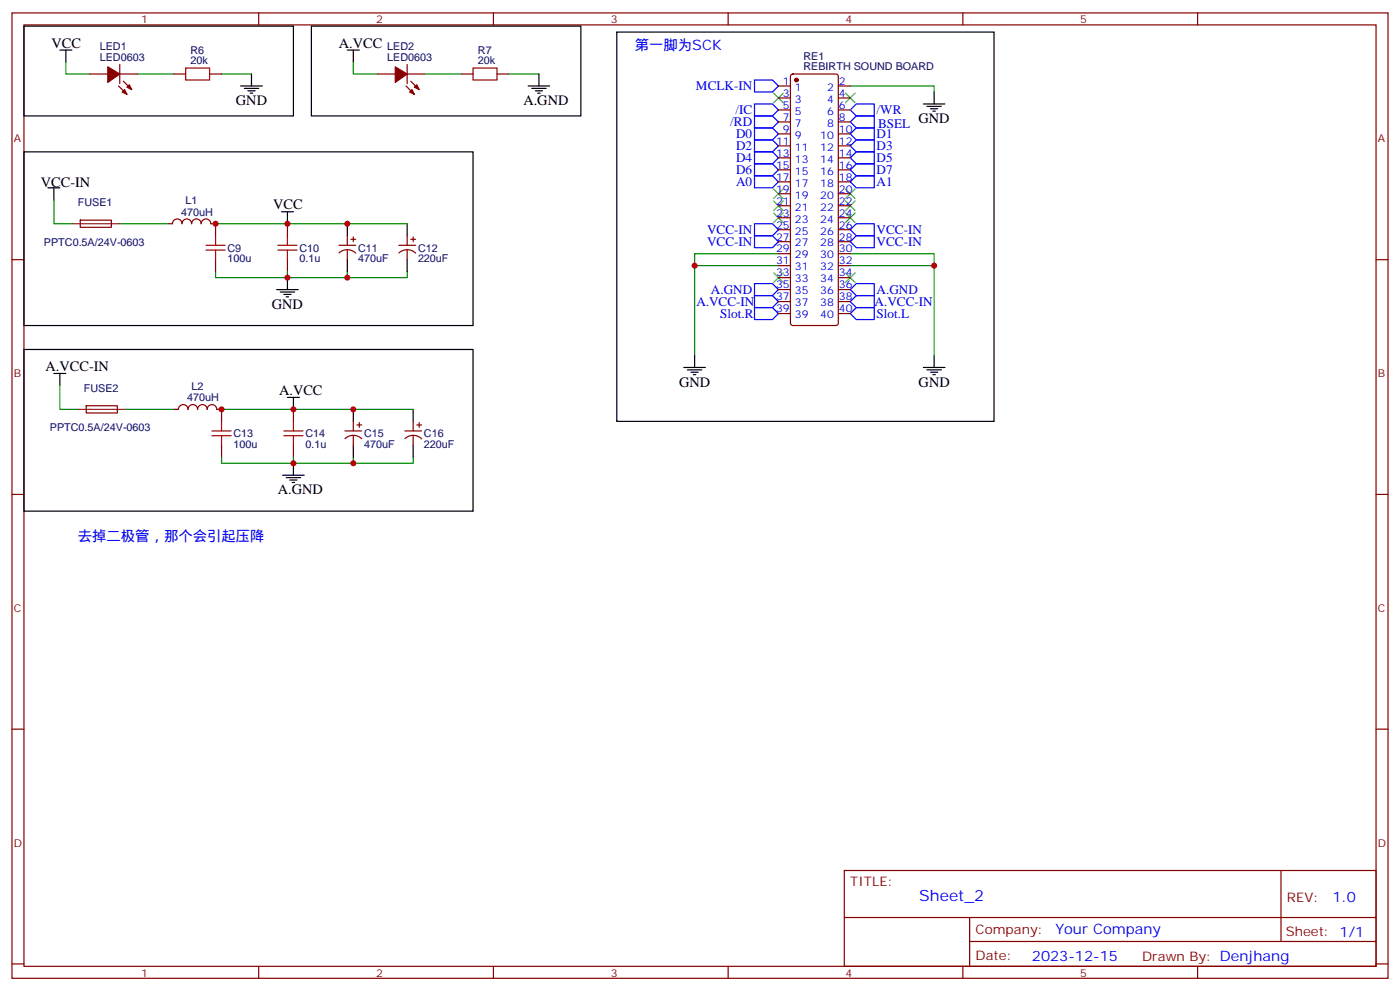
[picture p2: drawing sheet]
<svg xmlns="http://www.w3.org/2000/svg" width="412mm" height="292mm" viewBox="0 0 412 292" stroke-linecap="round" stroke-linejoin="round" font-family="sans-serif">
<g fill="none" stroke="#870000" stroke-width=".35">
<path d="M3.5 3.8h405.4v284.3h-405.4zM7.1 7.3h398.2v277.3h-398.2zM35.3 19v5.6M76.2 3.8v3.5M119.9 19v5.6M145.3 3.8v3.5M214.5 3.8v3.5M283.6 3.8v3.5M352.8 3.8v3.5M26.5 21.8h5.2M34.9 25.3l2.5 2.5M35.3 21.8h5.3"/>
<path d="M36.3 23.9l2.5 2.5M51.2 21.8h3.5M61.7 21.8h3.6M111.1 21.8h5.3M119.6 25.3l2.5 2.5M119.9 21.8h5.3M121 23.9l2.5 2.5M135.8 21.8h3.5M146.4 21.8h3.5M229.3 25.3h3.5M229.3 28.9h3.5M229.3 32.4h3.5"/>
<path d="M229.3 35.9h3.5M229.3 39.4h3.5M233.1 22l.4-.2h12.7l.5 .2 .2 .5v72.7l-.2 .5-.5 .2h-12.7l-.5-.2-.2-.5v-72.7zM246.9 25.3h3.6M246.9 28.9h3.6M246.9 32.4h3.6M246.9 35.9h3.6M246.9 39.4h3.6M229.3 43h3.5M229.3 46.5h3.5M229.3 50h3.5M229.3 53.6h3.5"/>
<path d="M229.3 57.1h3.5M246.9 43h3.6M246.9 46.5h3.6M246.9 50h3.6M246.9 53.6h3.6M246.9 57.1h3.6M3.5 76.5h3.6M23.6 64.9l9.2-.1v2.1l-9.1 .1zM49.4 65.9h1.4a1.41 1.41 0 0 1 1.4-1.4 1.41 1.41 0 0 1 1.4 1.4 1.41 1.41 0 0 1 1.4-1.4 1.41 1.41 0 0 1 1.4 1.4 1.41 1.41 0 0 1 1.5-1.4 1.41 1.41 0 0 1 1.4 1.4 1.41 1.41 0 0 1 1.4-1.4 1.41 1.41 0 0 1 1.4 1.4h1.4v3.5M63.5 76.5v3.5M84.7 65.9v3.5M84.7 76.5v3.5"/>
<path d="M99.8 72.2h5M99.9 74.5a3.5 3.5 0 0 1 4.9 .1M102.3 69.4v2.8M102.3 73.7v2.8M103.4 70.5h1.4M104.1 69.8v1.4M117.5 72.2h4.9M117.5 74.5a3.5 3.5 0 0 1 4.9 .1M119.9 69.4v2.8M119.9 73.7v2.8M121 70.5h1.4M121.7 69.8v1.4"/>
<path d="M229.3 78.2h3.5M229.3 74.7h3.5M229.3 71.2h3.5M229.3 67.7h3.5M229.3 64.1h3.5M229.3 60.6h3.5M246.9 78.2h3.6M246.9 74.7h3.6M246.9 71.2h3.6M246.9 67.7h3.6M246.9 64.1h3.6M246.9 60.6h3.6"/>
<path d="M405.3 76.5h3.6M229.3 92.4h3.5M229.3 88.8h3.5M229.3 85.3h3.5M229.3 81.8h3.5M246.9 92.4h3.6M246.9 88.8h3.6M246.9 85.3h3.6M246.9 81.8h3.6M25.4 119.5h9.1l.1 2.1h-9.2zM51.2 120.6h1.4a1.41 1.41 0 0 1 1.4-1.4 1.41 1.41 0 0 1 1.4 1.4 1.41 1.41 0 0 1 1.4-1.4 1.41 1.41 0 0 1 1.4 1.4 1.41 1.41 0 0 1 1.4-1.4 1.41 1.41 0 0 1 1.4 1.4 1.41 1.41 0 0 1 1.4-1.4 1.41 1.41 0 0 1 1.5 1.4h1.4v3.5M65.3 131.2v3.5"/>
<path d="M86.4 120.6v3.5M86.4 131.2v3.5M101.6 126.9h4.9M101.6 129.2a3.5 3.5 0 0 1 4.9 0M104.1 124.1v2.8M104.1 128.3v2.9M105.1 125.2h1.4M105.8 124.5v1.4M119.2 126.9h5M119.3 129.2a3.5 3.5 0 0 1 4.9 0M121.7 124.1v2.8M121.7 128.3v2.9"/>
<path d="M122.8 125.2h1.4M123.5 124.5v1.4M3.5 145.6h3.6M405.3 145.6h3.6M3.5 214.8h3.6M405.3 214.8h3.6M248.7 256.4h156.6v28.2h-156.6zM377.3 256.4v20.9M248.7 270.2h156.5M285.6 277.3h119.6M285.6 270.2v14.2M3.5 283.9h3.6"/>
<path d="M76.2 284.6v3.5M145.3 284.6v3.5M214.5 284.6v3.5M283.6 284.6v3.5M352.8 284.6v3.5M405.3 283.9h3.6"/>
</g>
<g fill="none" stroke="#00f" stroke-width=".35">
<path d="M222.2 37.7h5.3l1.8 1.7-1.8 1.8h-5.3zM222.2 34.1h5.3l1.8 1.8-1.8 1.8h-5.3zM222.2 30.6h5.3l1.8 1.8-1.8 1.7h-5.3zM222.2 23.6h5.3l1.8 1.7-1.8 1.8h-5.3zM250.5 32.4l1.7-1.8h5.3v3.5h-5.3zM252.2 37.7h5.3v3.5h-5.3l-1.7-1.8zM252.2 34.1h5.3v3.6h-5.3l-1.7-1.8zM222.2 51.8h5.3l1.8 1.8-1.8 1.7h-5.3zM222.2 48.3h5.3l1.8 1.7-1.8 1.8h-5.3zM222.2 44.7h5.3l1.8 1.8-1.8 1.8h-5.3zM222.2 41.2h5.3l1.8 1.8-1.8 1.7h-5.3zM252.2 51.8h5.3v3.5h-5.3l-1.7-1.7z"/>
<path d="M252.2 48.3h5.3v3.5h-5.3l-1.7-1.8zM252.2 44.7h5.3v3.6h-5.3l-1.7-1.8zM252.2 41.2h5.3v3.5h-5.3l-1.7-1.7zM222.2 69.4h5.3l1.8 1.8-1.8 1.8h-5.3zM222.2 65.9h5.3l1.8 1.8-1.8 1.7h-5.3zM252.2 69.4h5.3v3.6h-5.3l-1.7-1.8zM252.2 65.9h5.3v3.5h-5.3l-1.7-1.7zM222.2 90.6h5.3l1.8 1.8-1.8 1.7h-5.3zM222.2 87.1h5.3l1.8 1.7-1.8 1.8h-5.3zM222.2 83.5h5.3l1.8 1.8-1.8 1.8h-5.3zM250.5 88.8l1.7-1.7h5.3v3.5h-5.3zM250.5 92.4l1.7-1.8h5.3v3.5h-5.3z"/>
<path d="M252.2 83.5h5.3v3.6h-5.3l-1.7-1.8z"/>
</g>
<g fill="none" stroke="#000" stroke-width=".35">
<path d="M7.1 7.7h79.3v26.4h-79.3zM17.6 14.7h3.6M19.4 14.7v3.6M91.7 7.7h79.4v26.4h-79.4zM102.3 14.7h3.5M104.1 14.7v3.6M181.7 9.5h111.1v114.6h-111.1zM70.9 25.3h6.4M72 26h4.2M73 26.7h2.1M73.7 27.4h.7M74.1 21.8v3.5"/>
<path d="M155.6 25.3h6.3M156.6 26h4.3M157.7 26.7h2.1M158.4 27.4h.7M158.7 21.8v3.5M272 30.6h6.3M273 31.3h4.3M274.1 32h2.1M274.8 32.7h.7M275.2 27.1v3.5M7.1 44.7h132.2v51.2h-132.2zM14.1 55.3h3.5"/>
<path d="M15.9 55.3v3.5M82.9 62.4h3.5M84.7 62.4v3.5M102.3 65.9v3.5M102.3 76.5v3.5M119.9 65.9v3.5M119.9 76.5v3.5M81.5 85.3h6.3M82.5 86h4.3M83.6 86.7h2.1M84.3 87.4h.7M84.7 81.8v3.5"/>
<path d="M7.1 102.9h132.2v47.7h-132.2zM15.9 110h3.5M17.6 110v3.5M84.7 117.1h3.5M86.4 117.1v3.5M201.4 108.2h6.4M202.5 108.9h4.2M203.6 109.6h2.1M204.3 110.3h.7M204.6 104.7v3.5M272 108.2h6.3M273 108.9h4.3"/>
<path d="M274.1 109.6h2.1M274.8 110.3h.7M275.2 104.7v3.5M83.3 140h6.3M86.4 136.5v3.5M104.1 120.6v3.5M104.1 131.2v3.5M121.7 120.6v3.5M121.7 131.2v3.5M84.3 140.7h4.2M85.4 141.4h2.1M86.1 142.1h.7"/>
</g>
<g fill="none" stroke="#008700" stroke-width=".35">
<path d="M19.4 18.3v3.5h7.1M104.1 18.3v3.5h7M40.6 21.8h10.6M65.3 21.8h8.8M125.2 21.8h10.6M149.9 21.8h8.8M250.5 25.3h24.7v1.8M15.9 58.8v7.1h5.3M35.3 65.9h14.1M63.5 65.9h56.4M204.6 78.2h24.7M229.3 74.7h-24.7v30"/>
<path d="M250.5 74.7h24.7v30M250.5 78.2h24.7M63.5 80v1.8h21.2M84.7 80v1.8M102.3 80v1.8h-17.6M119.9 80v1.8h-17.6M17.6 113.5v7.1h5.3M37 120.6h14.2M65.3 134.7v1.8h21.1M65.3 120.6h56.4M86.4 134.7v1.8M104.1 134.7v1.8h-17.7"/>
<path d="M121.7 134.7v1.8h-17.6"/>
</g>
<g fill="none" stroke="#3c3" stroke-width=".35">
<path d="M227.9 27.4l2.8 2.9M230.7 27.4l-2.8 2.9M249.1 27.4l2.8 2.9M251.9 27.4l-2.8 2.9M227.9 59.2l2.8 2.8M227.9 55.7l2.8 2.8M230.7 59.2l-2.8 2.8M230.7 55.7l-2.8 2.8M249.1 59.2l2.8 2.8M249.1 55.7l2.8 2.8M251.9 59.2l-2.8 2.8M251.9 55.7l-2.8 2.8"/>
<path d="M227.9 62.7l2.8 2.8M230.7 62.7l-2.8 2.8M249.1 62.7l2.8 2.8M251.9 62.7l-2.8 2.8M227.9 80.4l2.8 2.8M230.7 80.4l-2.8 2.8M249.1 80.4l2.8 2.8M251.9 80.4l-2.8 2.8"/>
</g>
<path d="M21.2 65.9h14.1M22.9 120.6h14.1" fill="none" stroke="#8c2424" stroke-width=".35"/>
<g fill="none" stroke="#a10000" stroke-width=".35">
<path d="M54.7 20h7v3.6h-7zM139.3 20h7.1v3.6h-7.1zM60.7 73.7h5.6M60.7 72.2h5.6M63.5 69.4v2.8M63.5 73.7v2.8M81.8 73.7h5.7M81.8 72.2h5.7M84.7 69.4v2.8M84.7 73.7v2.8M62.4 128.3h5.7M62.4 126.9h5.7"/>
<path d="M65.3 124.1v2.8M65.3 128.3v2.9M83.6 128.3h5.7M83.6 126.9h5.7M86.4 124.1v2.8M86.4 128.3v2.9"/>
</g>
<g fill="#870000" stroke="#870000" stroke-width=".35">
<path d="M31.7 19.7l3.6 2.1-3.6 2.5z"/>
<path d="M36.7 26.4l.7 1.4-1.4-.7z"/>
<path d="M37.4 25.7l.7-.7 .7 1.4z"/>
<path d="M116.4 19.7l3.5 2.1-3.5 2.5z"/>
<path d="M120.6 27.1l.8-.7 .7 1.4z"/>
<path d="M122.1 25.7l.7-.7 .7 1.4z"/>
<circle cx="234.6" cy="23.6" r=".53"/>
</g>
<g fill="#c00">
<circle cx="275.2" cy="78.2" r=".88"/>
<circle cx="204.6" cy="78.2" r=".88"/>
<circle cx="104.1" cy="136.5" r=".88"/>
<circle cx="104.1" cy="120.6" r=".88"/>
<circle cx="102.3" cy="81.8" r=".88"/>
<circle cx="102.3" cy="65.9" r=".88"/>
<circle cx="63.5" cy="65.9" r=".88"/>
<circle cx="65.3" cy="120.6" r=".88"/>
<circle cx="84.7" cy="65.9" r=".88"/>
<circle cx="84.7" cy="81.8" r=".88"/>
<circle cx="86.4" cy="120.6" r=".88"/>
<circle cx="86.4" cy="136.5" r=".88"/>
</g>
<text font-size="4.6" fill="#00f" x="270.8" y="265.4">Sheet_2</text>
<g font-size="4.2">
<text x="15.2" y="14">VCC</text>
<text x="99.8" y="14">A.VCC</text>
<text x="69.5" y="31">GND</text>
<text x="154.2" y="31">A.GND</text>
<text x="270.6" y="36.3">GND</text>
<text x="12" y="55">VCC-IN</text>
<text x="80.4" y="61.7">VCC</text>
<text x="80.1" y="90.9">GND</text>
<text x="13.4" y="109.3">A.VCC-IN</text>
<text x="200" y="113.9">GND</text>
<text x="270.6" y="113.9">GND</text>
<text x="82.2" y="116.3">A.VCC</text>
<text x="81.8" y="145.6">A.GND</text>
</g>
<g font-size="4.2" fill="#00f">
<text x="187" y="14.7">第一脚为SCK</text>
<text x="22.9" y="159.4">去掉二极管，那个会引起压降</text>
<text x="392.5" y="265.7">1.0</text>
<text x="310.9" y="275.2">Your Company</text>
<text x="304" y="283">2023-12-15</text>
</g>
<g font-size="3.9" fill="#00f">
<text x="205" y="26.6">MCLK-IN</text>
<text x="216.6" y="33.6">/IC</text>
<text x="258.2" y="33.6">/WR</text>
<text x="215.1" y="37.2">/RD</text>
<text x="216.8" y="40.7">D0</text>
<text x="258.2" y="40.6">D1</text>
<text x="258.7" y="37.7">BSEL</text>
<text x="216.8" y="47.7">D4</text>
<text x="216.8" y="44.1">D2</text>
<text x="258.2" y="47.7">D5</text>
<text x="258.2" y="44.1">D3</text>
<text x="216.8" y="51.2">D6</text>
<text x="258.2" y="51.2">D7</text>
<text x="216.8" y="54.8">A0</text>
<text x="258.2" y="54.7">A1</text>
<text x="208.3" y="68.9">VCC-IN</text>
<text x="258.2" y="68.9">VCC-IN</text>
<text x="208.3" y="72.4">VCC-IN</text>
<text x="258.2" y="72.4">VCC-IN</text>
<text x="209.4" y="86.6">A.GND</text>
<text x="258.2" y="86.6">A.GND</text>
<text x="205.1" y="90.1">A.VCC-IN</text>
<text x="212.2" y="93.6">Slot.R</text>
<text x="257.6" y="90.1">A.VCC-IN</text>
<text x="258.2" y="93.7">Slot.L</text>
</g>
<g font-size="3.9" fill="#800">
<text x="250.5" y="261">TITLE:</text>
<text x="379.1" y="265.7">REV:</text>
<text x="287.4" y="275.2">Company:</text>
<text x="378.7" y="275.8">Sheet: 1/1</text>
<text x="287.4" y="282.9">Date:</text>
<text x="336.4" y="282.9">Drawn By: Denjhang</text>
</g>
<g font-size="3.2" fill="#800">
<text x="41.6" y="6.8">1</text>
<text x="110.8" y="6.8">2</text>
<text x="179.9" y="6.8">3</text>
<text x="249.1" y="6.8">4</text>
<text x="318.2" y="6.8">5</text>
<text x="4.1" y="41.9">A</text>
<text x="405.9" y="41.9">A</text>
<text x="4.1" y="111.1">B</text>
<text x="405.9" y="111.1">B</text>
<text x="4.1" y="180.2">C</text>
<text x="405.9" y="180.2">C</text>
<text x="4.1" y="249.3">D</text>
<text x="405.9" y="249.3">D</text>
<text x="41.6" y="287.6">1</text>
<text x="110.8" y="287.6">2</text>
<text x="179.9" y="287.6">3</text>
<text x="249.1" y="287.6">4</text>
<text x="318.2" y="287.6">5</text>
</g>
<g font-size="3.2" fill="#000080">
<text x="29.4" y="17.9">LED0603</text>
<text x="29.4" y="14.8">LED1</text>
<text x="56.1" y="15.8">R6</text>
<text x="114.1" y="17.9">LED0603</text>
<text x="114.1" y="14.8">LED2</text>
<text x="140.8" y="15.8">R7</text>
<text x="236.7" y="17.5">RE1</text>
<text x="56.1" y="19">20k</text>
<text x="140.8" y="19">20k</text>
<text x="236.7" y="20.7">REBIRTH SOUND BOARD</text>
<text x="22.9" y="60.6">FUSE1</text>
<text x="53.4" y="63.5">470uH</text>
<text x="54.6" y="60.2">L1</text>
<text x="12.9" y="72.3">PPTC0.5A/24V-0603</text>
<text x="67" y="77.3">100u</text>
<text x="67" y="74.1">C9</text>
<text x="88.2" y="77.3">0.1u</text>
<text x="88.2" y="74.1">C10</text>
<text x="105.5" y="77.3">470uF</text>
<text x="105.5" y="74.1">C11</text>
<text x="123.1" y="77.3">220uF</text>
<text x="123.1" y="74.1">C12</text>
<text x="24.7" y="115.3">FUSE2</text>
<text x="55.1" y="118.2">470uH</text>
<text x="56.4" y="114.9">L2</text>
<text x="14.7" y="127">PPTC0.5A/24V-0603</text>
<text x="68.8" y="131.9">100u</text>
<text x="68.8" y="128.8">C13</text>
<text x="90" y="131.9">0.1u</text>
<text x="90" y="128.8">C14</text>
<text x="107.3" y="131.9">470uF</text>
<text x="107.3" y="128.8">C15</text>
<text x="124.9" y="131.9">220uF</text>
<text x="124.9" y="128.8">C16</text>
</g>
<g font-size="3.2" fill="#00f">
<text x="230.6" y="25">1</text>
<text x="230.6" y="28.5">3</text>
<text x="234.1" y="26.7">1</text>
<text x="243.6" y="26.7">2</text>
<text x="247.1" y="28.5">4</text>
<text x="247.1" y="25">2</text>
<text x="230.6" y="32">5</text>
<text x="230.6" y="35.6">7</text>
<text x="234.1" y="30.3">3</text>
<text x="234.1" y="33.8">5</text>
<text x="243.6" y="33.8">6</text>
<text x="243.6" y="30.3">4</text>
<text x="247.1" y="35.6">8</text>
<text x="247.1" y="32">6</text>
<text x="230.6" y="39.1">9</text>
<text x="234.1" y="37.3">7</text>
<text x="234.1" y="40.9">9</text>
<text x="241.6" y="40.9">10</text>
<text x="243.6" y="37.3">8</text>
<text x="247.1" y="39.1">10</text>
<text x="228.6" y="42.6">11</text>
<text x="228.6" y="46.1">13</text>
<text x="234.1" y="44.4">11</text>
<text x="234.1" y="47.9">13</text>
<text x="241.6" y="47.9">14</text>
<text x="241.6" y="44.4">12</text>
<text x="247.1" y="46.1">14</text>
<text x="247.1" y="42.6">12</text>
<text x="228.6" y="49.7">15</text>
<text x="228.6" y="53.2">17</text>
<text x="234.1" y="51.4">15</text>
<text x="241.6" y="51.4">16</text>
<text x="247.1" y="53.2">18</text>
<text x="247.1" y="49.7">16</text>
<text x="228.6" y="56.7">19</text>
<text x="234.1" y="55">17</text>
<text x="234.1" y="58.5">19</text>
<text x="241.6" y="58.5">20</text>
<text x="241.6" y="55">18</text>
<text x="247.1" y="56.7">20</text>
<text x="228.6" y="60.3">21</text>
<text x="228.6" y="63.8">23</text>
<text x="234.1" y="62">21</text>
<text x="234.1" y="65.5">23</text>
<text x="241.6" y="65.5">24</text>
<text x="241.6" y="62">22</text>
<text x="247.1" y="63.8">24</text>
<text x="247.1" y="60.3">22</text>
<text x="228.6" y="67.3">25</text>
<text x="228.6" y="70.8">27</text>
<text x="234.1" y="69.1">25</text>
<text x="241.6" y="69.1">26</text>
<text x="247.1" y="70.8">28</text>
<text x="247.1" y="67.3">26</text>
<text x="228.6" y="74.4">29</text>
<text x="228.6" y="77.9">31</text>
<text x="234.1" y="72.6">27</text>
<text x="234.1" y="76.1">29</text>
<text x="241.6" y="76.1">30</text>
<text x="241.6" y="72.6">28</text>
<text x="247.1" y="77.9">32</text>
<text x="247.1" y="74.4">30</text>
<text x="228.6" y="81.4">33</text>
<text x="234.1" y="79.7">31</text>
<text x="234.1" y="83.2">33</text>
<text x="241.6" y="83.2">34</text>
<text x="241.6" y="79.7">32</text>
<text x="247.1" y="81.4">34</text>
<text x="228.6" y="84.9">35</text>
<text x="228.6" y="88.5">37</text>
<text x="234.1" y="86.7">35</text>
<text x="241.6" y="86.7">36</text>
<text x="247.1" y="88.5">38</text>
<text x="247.1" y="84.9">36</text>
<text x="228.6" y="92">39</text>
<text x="234.1" y="90.2">37</text>
<text x="234.1" y="93.8">39</text>
<text x="241.6" y="93.8">40</text>
<text x="241.6" y="90.2">38</text>
<text x="247.1" y="92">40</text>
</g>
</svg>
